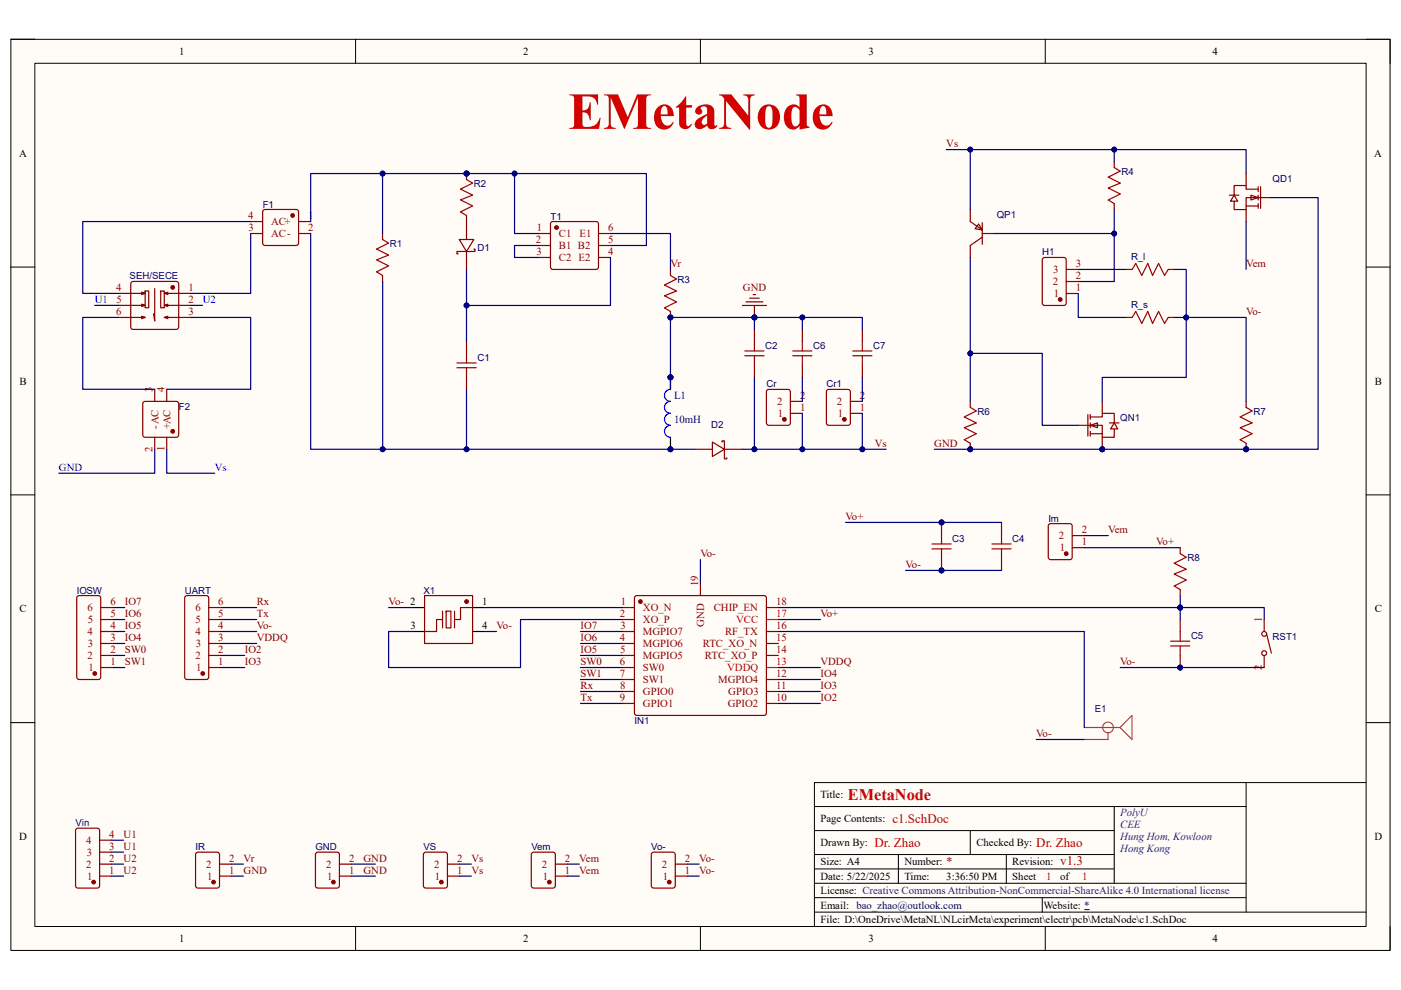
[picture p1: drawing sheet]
<svg xmlns="http://www.w3.org/2000/svg" width="297mm" height="210mm" viewBox="0 0 297 210" stroke-linecap="round" stroke-linejoin="round" font-family="sans-serif">
<path d="M2.3 8.3h292.4v193.3h-292.4z" fill="#fffcf8"/>
<path d="M2.3 8.3h292.4v193.3h-292.4z" fill="none" stroke="#000" stroke-width=".21"/>
<path d="M7.4 13.4h282.2v183.1h-282.2z" fill="#fffcf8"/>
<g fill="none" stroke="#000" stroke-width=".21">
<path d="M2.3 8.3h5.1M7.4 13.4h282.2v183.1h-282.2zM75.4 8.3v5.1M148.5 8.3v5.1M221.6 8.3v5.1M289.6 8.3h5.1v5.1M2.3 56.6h5.1M289.6 56.6h5.1M2.3 105h5.1M289.6 105h5.1M2.3 153.3h5.1M289.6 153.3h5.1"/>
<path d="M172.7 176.2h63.5M172.7 171.1h91.5M205.7 176.2v5.1M236.2 171.1v16.2M264.2 166v27.5M289.6 166h-116.9v30.5M75.4 196.5v5.1M148.5 196.5v5.1M172.7 187.3h91.5M172.7 190.4h91.5M172.7 193.5h116.9M172.7 181.3h63.5"/>
<path d="M172.7 184.3h63.5M190.5 181.3v6M213.4 181.3v6M221 190.4v3.1M221.6 196.5v5.1M294.7 196.5v5.1"/>
</g>
<path d="M229.9 192.9h1.1" fill="none" stroke="#000080" stroke-width=".21"/>
<path d="M81.1 49.5v1.3M81.1 58.4v1.3M97.4 50.8h3.1l-1.6 2.5zM98.9 47v3.8M98.9 53.3v3.8M100.5 52.8h.2v.5h-3.8v.5h.2M147.2 95.3h3.8M151 93.8l2.6 1.5-2.6 1.5zM153.1 93.8v-.3h.5v3.8h.5v-.2M153.6 95.3h3.8" fill="none" stroke="#800" stroke-width=".25"/>
<path d="M81.1 50.8l1.3 .8-2.6 1.2 2.6 1.3-2.6 1 2.6 1.3-2.6 1.3 1.3 .7" fill="none" stroke="#a00000" stroke-width=".25"/>
<circle cx="98.9" cy="36.8" r=".51" fill="#000080"/>
<circle cx="98.9" cy="36.8" r=".51" fill="none" stroke="#000080" stroke-width=".21"/>
<path d="M98.9 38.1l1.3 .7-2.6 1.3 2.6 1.3" fill="none" stroke="#a00000" stroke-width=".25"/>
<path d="M98.9 36.8v1.3" fill="none" stroke="#800" stroke-width=".25"/>
<circle cx="98.9" cy="36.8" r=".51" fill="#000080"/>
<circle cx="98.9" cy="36.8" r=".51" fill="none" stroke="#000080" stroke-width=".21"/>
<path d="M100.2 41.4l-2.6 1 2.6 1.3-2.6 1.3 1.3 .7M96.9 77h4.1M96.9 78h4.1M98.9 75v2M98.9 78v2" fill="none" stroke="#a00000" stroke-width=".25"/>
<path d="M98.9 45.7v1.3M98.9 72.4v2.6M98.9 80v2.6" fill="none" stroke="#800" stroke-width=".25"/>
<circle cx="142.2" cy="67.3" r=".51" fill="#000080"/>
<circle cx="142.2" cy="67.3" r=".51" fill="none" stroke="#000080" stroke-width=".21"/>
<path d="M142.2 58.4l1.2 .8-2.5 1.3 2.5 1.2-2.5 1 2.5 1.3-2.5 1.3 1.3 .8" fill="none" stroke="#a00000" stroke-width=".25"/>
<path d="M142.2 57.2v1.2M142.2 66.1v1.2" fill="none" stroke="#800" stroke-width=".25"/>
<circle cx="142.2" cy="67.3" r=".51" fill="#000080"/>
<circle cx="142.2" cy="67.3" r=".51" fill="none" stroke="#000080" stroke-width=".21"/>
<path d="M157.4 64.8h5.1M158.2 64h3.5M158.9 63.2h2.1M159.7 62.5h.5M160 64.8v2.5" fill="none" stroke="#800000" stroke-width=".25"/>
<circle cx="160" cy="67.3" r=".51" fill="#000080"/>
<circle cx="160" cy="67.3" r=".51" fill="none" stroke="#000080" stroke-width=".21"/>
<path d="M264.2 36.8v2.5M266.8 39.6v1M267.3 39.6v4.6M260.6 41.4h2.1M264.2 44.4v2.6M264.2 43.7h2.6M265.2 41.4l1.6 .5-1.6 .5zM266.8 41.9h-2.6v2.5h-2.5v-1.7M266.8 40.1h-2.6v-.8h-2.5v2.1l.7 1.3h-1.5l.8-1.3M266.8 41.9h2.5M266.8 41.4v1M266.8 43.2v1" fill="none" stroke="#800" stroke-width=".25"/>
<circle cx="233.7" cy="95.3" r=".51" fill="#000080"/>
<circle cx="233.7" cy="95.3" r=".51" fill="none" stroke="#000080" stroke-width=".21"/>
<path d="M233.7 92.8v2.5" fill="none" stroke="#800" stroke-width=".25"/>
<circle cx="233.7" cy="95.3" r=".51" fill="#000080"/>
<circle cx="233.7" cy="95.3" r=".51" fill="none" stroke="#000080" stroke-width=".21"/>
<g fill="none" stroke="#800" stroke-width=".25">
<path d="M205.7 44.4v2.6l2.6 1.8M207.5 47.5l.8 1.3-1.6-.3zM208.3 50.3l-2.6 1.8v2.5M208.3 49.5h2.5M208.3 47.2v4.6M228.6 90.2h2.6M230.6 87.9v4.6M231.2 90.2h2.5v2.6h2.5v-1.8M231.2 88.4h2.5v-.7h2.5v2l-.7 1.3h1.5l-.8-1.3M231.2 90.2l1.5-.5v1zM231.2 87.9v1M231.2 89.7v1"/>
<path d="M231.2 91.5v1M231.2 92h2.5M233.7 85.1v2.6M235.2 89.7h2.1"/>
</g>
<circle cx="205.7" cy="95.3" r=".51" fill="#000080"/>
<circle cx="205.7" cy="95.3" r=".51" fill="none" stroke="#000080" stroke-width=".21"/>
<path d="M205.7 86.4l1.3 .8-2.6 1.2 2.6 1.3-2.6 1 2.6 1.3-2.6 1.3 1.3 .7" fill="none" stroke="#a00000" stroke-width=".25"/>
<path d="M205.7 85.1v1.3M205.7 94v1.3" fill="none" stroke="#800" stroke-width=".25"/>
<circle cx="205.7" cy="95.3" r=".51" fill="#000080"/>
<circle cx="205.7" cy="95.3" r=".51" fill="none" stroke="#000080" stroke-width=".21"/>
<path d="M236.2 35.5l1.3 .8-2.5 1.3 2.5 1.2-2.5 1.1 2.5 1.2-2.5 1.3 1.2 .8" fill="none" stroke="#a00000" stroke-width=".25"/>
<path d="M236.2 34.3v1.2M236.2 43.2v1.3" fill="none" stroke="#800" stroke-width=".25"/>
<circle cx="264.2" cy="95.3" r=".51" fill="#000080"/>
<circle cx="264.2" cy="95.3" r=".51" fill="none" stroke="#000080" stroke-width=".21"/>
<path d="M264.2 86.4l1.3 .8-2.6 1.2 2.6 1.3-2.6 1 2.6 1.3-2.6 1.3 1.3 .7" fill="none" stroke="#a00000" stroke-width=".25"/>
<path d="M264.2 85.1v1.3M264.2 94v1.3" fill="none" stroke="#800" stroke-width=".25"/>
<circle cx="264.2" cy="95.3" r=".51" fill="#000080"/>
<circle cx="264.2" cy="95.3" r=".51" fill="none" stroke="#000080" stroke-width=".21"/>
<g fill="none" stroke="#800" stroke-width=".25">
<path d="M132 128.9h2.5M132 133.9h2.5M132 136.5h2.5M132 139h2.5M132 131.4h2.5M148.5 123.8v2.5M162.5 128.9h2.5M162.5 133.9h2.5M162.5 136.5h2.5M162.5 139h2.5M132 144.1h2.5M132 146.7h2.5"/>
<path d="M132 149.2h2.5M132 141.6h2.5M162.5 144.1h2.5M162.5 146.7h2.5M162.5 149.2h2.5"/>
</g>
<path d="M162.5 131.4h2.5M162.5 141.6h2.5" fill="none" stroke="#f00" stroke-width=".25"/>
<circle cx="135.8" cy="127.6" r=".38" fill="#800"/>
<g fill="none" stroke="#800" stroke-width=".25">
<path d="M134.8 126.4h27.4l.3 .4-.1 24.7-.4 .2h-27.2l-.3-.5v-24.4z"/>
<circle cx="135.8" cy="127.6" r=".38"/>
</g>
<circle cx="199.6" cy="121" r=".51" fill="#000080"/>
<circle cx="199.6" cy="121" r=".51" fill="none" stroke="#000080" stroke-width=".21"/>
<circle cx="199.6" cy="110.8" r=".51" fill="#000080"/>
<circle cx="199.6" cy="110.8" r=".51" fill="none" stroke="#000080" stroke-width=".21"/>
<path d="M197.6 116.4h4.1" fill="none" stroke="#a00000" stroke-width=".25"/>
<path d="M199.6 118.4v2.6" fill="none" stroke="#800" stroke-width=".25"/>
<circle cx="199.6" cy="121" r=".51" fill="#000080"/>
<circle cx="199.6" cy="121" r=".51" fill="none" stroke="#000080" stroke-width=".21"/>
<path d="M197.6 115.4h4.1M199.6 113.3v2.1" fill="none" stroke="#a00000" stroke-width=".25"/>
<path d="M199.6 110.8v2.5" fill="none" stroke="#800" stroke-width=".25"/>
<circle cx="199.6" cy="110.8" r=".51" fill="#000080"/>
<circle cx="199.6" cy="110.8" r=".51" fill="none" stroke="#000080" stroke-width=".21"/>
<path d="M199.6 116.4v2M210.3 115.4h4.1M210.3 116.4h4.1M212.3 113.3v2.1M212.3 116.4v2" fill="none" stroke="#a00000" stroke-width=".25"/>
<path d="M212.3 110.8v2.5M212.3 118.4v2.6" fill="none" stroke="#800" stroke-width=".25"/>
<circle cx="250.2" cy="141.6" r=".51" fill="#000080"/>
<circle cx="250.2" cy="141.6" r=".51" fill="none" stroke="#000080" stroke-width=".21"/>
<path d="M248.2 137h4.1" fill="none" stroke="#a00000" stroke-width=".25"/>
<path d="M250.2 139v2.6" fill="none" stroke="#800" stroke-width=".25"/>
<circle cx="250.2" cy="141.6" r=".51" fill="#000080"/>
<circle cx="250.2" cy="141.6" r=".51" fill="none" stroke="#000080" stroke-width=".21"/>
<path d="M250.2 117.4l1.3 .8-2.5 1.3 2.5 1.2-2.5 1.1 2.5 1.2-2.5 1.3 1.2 .8M248.2 136h4.1M250.2 133.9v2.1M250.2 137v2" fill="none" stroke="#a00000" stroke-width=".25"/>
<g fill="none" stroke="#800" stroke-width=".25">
<path d="M250.2 116.2v1.2M16.5 126.4l4.3-.1 .3 .1 .3 .4v16.8l-.3 .5h-.3h-4h-.3l-.2-.5v-16.8zM250.2 125.1v1.2M250.2 131.4v2.5M268 131.4v2.5M268 139v2.6M268.5 134.5l1.1 4"/>
<circle cx="268" cy="134.5" r=".51"/>
<circle cx="268" cy="138.5" r=".51"/>
</g>
<circle cx="20.1" cy="142.9" r=".38" fill="#800"/>
<g fill="none" stroke="#800" stroke-width=".25">
<path d="M21.4 139h2.5M21.4 136.5h2.5M21.4 133.9h2.5M21.4 131.4h2.5M21.4 128.9h2.5M39.4 126.4l4.3-.1 .3 .1 .3 .4v16.8l-.3 .5h-.3h-4h-.3l-.2-.5v-16.8zM21.4 141.6h2.5"/>
<circle cx="20.1" cy="142.9" r=".38"/>
</g>
<circle cx="43" cy="142.9" r=".38" fill="#800"/>
<g fill="none" stroke="#800" stroke-width=".25">
<path d="M55.9 44.5l6.9-.1 .4 .3 .1 6.9-.2 .4-6.9 .1-.4-.3-.1-6.9zM44.3 139h2.5M44.3 136.5h2.5M44.3 133.9h2.5M44.3 131.4h2.5M44.3 128.9h2.5M44.3 141.6h2.5"/>
<circle cx="43" cy="142.9" r=".38"/>
</g>
<circle cx="62" cy="45.7" r=".38" fill="#800"/>
<g fill="none" stroke="#800" stroke-width=".25">
<path d="M53.1 47h2.6M53.1 49.5h2.6M63.3 47h2.6M63.3 49.5h2.6M30.3 85.4l.5-.3h6.6l.4 .3 .1 6.8-.3 .5h-7.1l-.2-.5z"/>
<circle cx="62" cy="45.7" r=".38"/>
</g>
<circle cx="36.6" cy="91.5" r=".38" fill="#800"/>
<g fill="none" stroke="#800" stroke-width=".25">
<path d="M32.8 82.6v2.5M32.8 92.8v2.5M35.3 82.6v2.5M35.3 92.8v2.5M41.7 180.8l4.3-.1 .5 .3v6.9l-.2 .4-4.3 .1-.5-.3v-6.8z"/>
<circle cx="36.6" cy="91.5" r=".38"/>
</g>
<circle cx="45.3" cy="187.1" r=".38" fill="#800"/>
<g fill="none" stroke="#800" stroke-width=".25">
<path d="M46.5 185.8h2.6M46.5 183.3h2.6M67.1 180.8l4.4-.1 .4 .3 .1 6.9-.3 .4-4.3 .1-.4-.3-.1-6.8z"/>
<circle cx="45.3" cy="187.1" r=".38"/>
</g>
<circle cx="70.7" cy="187.1" r=".38" fill="#800"/>
<g fill="none" stroke="#800" stroke-width=".25">
<path d="M72 185.8h2.5M72 183.3h2.5M90 180.8l4.3-.1 .5 .3 .1 6.9-.3 .4-4.3 .1-.5-.3v-6.8z"/>
<circle cx="70.7" cy="187.1" r=".38"/>
</g>
<circle cx="93.6" cy="187.1" r=".38" fill="#800"/>
<g fill="none" stroke="#800" stroke-width=".25">
<path d="M94.9 185.8h2.5M94.9 183.3h2.5M112.9 180.8l4.3-.1 .5 .3v6.9l-.2 .4-4.3 .1-.5-.3-.1-6.8z"/>
<circle cx="93.6" cy="187.1" r=".38"/>
</g>
<circle cx="116.5" cy="187.1" r=".38" fill="#800"/>
<g fill="none" stroke="#800" stroke-width=".25">
<path d="M117.7 185.8h2.6M117.7 183.3h2.6M138.3 180.8l4.4-.1 .4 .3 .1 6.9-.3 .4-4.3 .1-.4-.3-.1-6.8z"/>
<circle cx="116.5" cy="187.1" r=".38"/>
</g>
<circle cx="141.9" cy="187.1" r=".38" fill="#800"/>
<g fill="none" stroke="#800" stroke-width=".25">
<path d="M143.2 185.8h2.5M143.2 183.3h2.5"/>
<circle cx="141.9" cy="187.1" r=".38"/>
</g>
<circle cx="142.2" cy="95.3" r=".51" fill="#000080"/>
<circle cx="142.2" cy="95.3" r=".51" fill="none" stroke="#000080" stroke-width=".21"/>
<circle cx="142.2" cy="80" r=".51" fill="#000080"/>
<circle cx="142.2" cy="80" r=".51" fill="none" stroke="#000080" stroke-width=".21"/>
<path d="M142.2 92.8v2.5" fill="none" stroke="#000" stroke-width=".25"/>
<circle cx="142.2" cy="95.3" r=".51" fill="#000080"/>
<circle cx="142.2" cy="95.3" r=".51" fill="none" stroke="#000080" stroke-width=".21"/>
<path d="M142.2 80v2.6" fill="none" stroke="#000" stroke-width=".25"/>
<circle cx="142.2" cy="80" r=".51" fill="#000080"/>
<circle cx="142.2" cy="80" r=".51" fill="none" stroke="#000080" stroke-width=".21"/>
<path d="M142.2 82.6a1.27 1.27 0 0 0-1.3 1.3 1.27 1.27 0 0 0 1.3 1.2 1.27 1.27 0 0 0-1.3 1.3 1.27 1.27 0 0 0 1.3 1.3 1.27 1.27 0 0 0-1.3 1.2 1.27 1.27 0 0 0 1.3 1.3 1.27 1.27 0 0 0-1.3 1.3 1.27 1.27 0 0 0 1.3 1.3" fill="none" stroke="#00f" stroke-width=".25"/>
<path d="M16.1 175.9l.4-.2h4.1l.5 .2v12l-.2 .4-4.4 .1-.4-.3z" fill="none" stroke="#800" stroke-width=".25"/>
<circle cx="19.9" cy="187.1" r=".38" fill="#800"/>
<g fill="none" stroke="#800" stroke-width=".25">
<path d="M90 126.3h10.2v10.2h-10.2zM21.1 178.2h2.6M21.1 183.3h2.6M21.1 180.7h2.6M21.1 185.8h2.6"/>
<circle cx="19.9" cy="187.1" r=".38"/>
</g>
<path d="M87.5 128.9h2.5M87.5 133.9h2.5M100.2 128.9h2.5M100.2 133.9h2.5" fill="none" stroke="#000" stroke-width=".25"/>
<circle cx="98.9" cy="127.6" r=".38" fill="#800"/>
<g fill="none" stroke="#800" stroke-width=".25">
<path d="M222.5 111.1h4.3l.5 .2v6.9l-.2 .4-4.3 .1-.5-.3-.1-6.8zM93.8 131.4h-1.2v2.5h-2.6M94.6 129.6h1v3.6h-1zM94.6 129.6h.1M100.2 128.9h-2.6v2.5h-1.2"/>
<circle cx="98.9" cy="127.6" r=".38"/>
</g>
<path d="M93.8 129.6v3.6M96.4 129.6v3.6" fill="none" stroke="#810" stroke-width=".25"/>
<circle cx="226.1" cy="117.4" r=".38" fill="#800"/>
<g fill="none" stroke="#800" stroke-width=".25">
<path d="M221.2 54.7l4.3-.1 .5 .3 .1 9.4-.3 .4-4.3 .1-.5-.3v-9.4zM227.3 116.2h2.6M227.3 113.6h2.6"/>
<circle cx="226.1" cy="117.4" r=".38"/>
</g>
<g fill="none" stroke="#a54b4b" stroke-width=".25">
<path d="M229.9 154.3h7.6M234.9 155.6v1.2h-5M240 151.7v5.1l-2.5-2.5z"/>
<circle cx="234.9" cy="154.3" r="1.14"/>
</g>
<circle cx="224.8" cy="63.5" r=".38" fill="#800"/>
<g fill="none" stroke="#800" stroke-width=".25">
<path d="M116.8 47.2l.4-.2 9.4 .1 .3 .4-.1 9.4-.4 .2h-9.4l-.3-.5zM226.1 59.7h2.5M226.1 57.1h2.5M238.8 57.1h1.2M247.7 57.1h1.3M226.1 62.3h2.5M238.8 67.3h1.2M247.7 67.3h1.3"/>
<circle cx="224.8" cy="63.5" r=".38"/>
</g>
<path d="M247.7 57.1l-.8 1.3-1.3-2.5-1.2 2.5-1-2.5-1.3 2.5-1.3-2.5-.8 1.2M247.7 67.3l-.8 1.3-1.3-2.5-1.2 2.5-1-2.5-1.3 2.5-1.3-2.5-.8 1.2" fill="none" stroke="#a00000" stroke-width=".25"/>
<circle cx="118" cy="48.3" r=".38" fill="#800"/>
<g fill="none" stroke="#800" stroke-width=".25">
<path d="M28 59.8l9.4-.1 .4 .2 .1 9.5-.3 .4-9.4 .1-.4-.3-.1-9.4zM114.2 52.1h2.5M114.2 54.6h2.5M114.2 49.5h2.5M126.9 49.5h2.5M126.9 52.1h2.5M126.9 54.6h2.5"/>
<circle cx="118" cy="48.3" r=".38"/>
</g>
<circle cx="36.6" cy="61" r=".38" fill="#800"/>
<g fill="none" stroke="#800" stroke-width=".25">
<path d="M30 67.1l.8 .2h-5.6M30 64.5l.8 .3h-5.6M30 62l.8 .2h-5.6M30.8 61.7h.7v3.6h-.7zM30.8 61.7h.1M30.8 67.3l-.8 .3M30.8 64.8l-.8 .2M30.8 62.2l-.8 .3M32.8 61.2v6.9l-.2-1.5M34.1 61.7h.1M34.1 61.7h.7v3.6h-.7zM34.8 67.3l.8 .3"/>
<path d="M34.8 64.8l.8 .2M34.8 62.2l.8 .3M35.6 67.1l-.8 .2h5.6M35.6 64.5l-.8 .3h5.6M35.6 62l-.8 .2h5.6M160 69.9v2.5M160 77.5v2.5M170.1 69.9v2.5M170.1 77.5v2.5M162.6 82.8l.4-.2h4.1l.4 .2 .1 6.9-.3 .4-4.3 .1-.4-.2z"/>
<circle cx="36.6" cy="61" r=".38"/>
</g>
<path d="M157.9 75.5h4.1M157.9 74.4h4.1M160 72.4v2M160 75.5v2M168.1 74.4h4M168.1 75.5h4M170.1 72.4v2M170.1 75.5v2" fill="none" stroke="#a00000" stroke-width=".25"/>
<circle cx="166.3" cy="88.9" r=".38" fill="#800"/>
<g fill="none" stroke="#800" stroke-width=".25">
<path d="M167.6 87.7h2.5M167.6 85.1h2.5M175.5 82.7l4.3-.1 .4 .2 .1 6.9-.3 .4-4.3 .1-.4-.2-.1-6.9z"/>
<circle cx="166.3" cy="88.9" r=".38"/>
</g>
<circle cx="179" cy="88.9" r=".38" fill="#800"/>
<g fill="none" stroke="#800" stroke-width=".25">
<path d="M182.8 69.9v2.5M182.8 77.5v2.6M180.3 85.1h2.5M180.3 87.7h2.5"/>
<circle cx="179" cy="88.9" r=".38"/>
</g>
<path d="M180.8 74.4h4.1M180.8 75.5h4.1M182.8 72.4v2M182.8 75.5v2" fill="none" stroke="#a00000" stroke-width=".25"/>
<path d="M53.1 47h-35.6v15.2h7.7M53.1 49.5v12.7h-12.7M65.9 47v-10.2h15.2v12.7M20.1 64.8h5.1M25.2 67.3h-7.7v15.3h15.3M40.4 64.8h2.6M40.4 67.3h12.7v15.3h-17.8M32.8 95.3v5.1h-20.3M35.3 95.3v5.1h10.2" fill="none" stroke="#000080" stroke-width=".25"/>
<circle cx="81.1" cy="36.8" r=".51" fill="#000080"/>
<circle cx="81.1" cy="36.8" r=".51" fill="none" stroke="#000080" stroke-width=".21"/>
<path d="M81.1 36.8h17.8" fill="none" stroke="#000080" stroke-width=".25"/>
<circle cx="81.1" cy="36.8" r=".51" fill="#000080"/>
<circle cx="81.1" cy="36.8" r=".51" fill="none" stroke="#000080" stroke-width=".21"/>
<circle cx="98.9" cy="36.8" r=".51" fill="#000080"/>
<circle cx="98.9" cy="36.8" r=".51" fill="none" stroke="#000080" stroke-width=".21"/>
<path d="M142.2 80v2.6" fill="none" stroke="#000080" stroke-width=".25"/>
<circle cx="142.2" cy="80" r=".51" fill="#000080"/>
<circle cx="142.2" cy="80" r=".51" fill="none" stroke="#000080" stroke-width=".21"/>
<path d="M160 67.3h-17.8v12.7" fill="none" stroke="#000080" stroke-width=".25"/>
<circle cx="160" cy="67.3" r=".51" fill="#000080"/>
<circle cx="160" cy="67.3" r=".51" fill="none" stroke="#000080" stroke-width=".21"/>
<circle cx="142.2" cy="67.3" r=".51" fill="#000080"/>
<circle cx="142.2" cy="67.3" r=".51" fill="none" stroke="#000080" stroke-width=".21"/>
<circle cx="142.2" cy="80" r=".51" fill="#000080"/>
<circle cx="142.2" cy="80" r=".51" fill="none" stroke="#000080" stroke-width=".21"/>
<path d="M205.7 54.6v30.5" fill="none" stroke="#000080" stroke-width=".25"/>
<circle cx="205.7" cy="75" r=".51" fill="#000080"/>
<circle cx="205.7" cy="75" r=".51" fill="none" stroke="#000080" stroke-width=".21"/>
<path d="M198.1 95.3h35.6" fill="none" stroke="#000080" stroke-width=".25"/>
<circle cx="205.7" cy="95.3" r=".51" fill="#000080"/>
<circle cx="205.7" cy="95.3" r=".51" fill="none" stroke="#000080" stroke-width=".21"/>
<circle cx="233.7" cy="95.3" r=".51" fill="#000080"/>
<circle cx="233.7" cy="95.3" r=".51" fill="none" stroke="#000080" stroke-width=".21"/>
<path d="M233.7 95.3h30.5" fill="none" stroke="#000080" stroke-width=".25"/>
<circle cx="233.7" cy="95.3" r=".51" fill="#000080"/>
<circle cx="233.7" cy="95.3" r=".51" fill="none" stroke="#000080" stroke-width=".21"/>
<circle cx="264.2" cy="95.3" r=".51" fill="#000080"/>
<circle cx="264.2" cy="95.3" r=".51" fill="none" stroke="#000080" stroke-width=".21"/>
<path d="M205.7 75h15.3v15.2h7.6" fill="none" stroke="#000080" stroke-width=".25"/>
<circle cx="205.7" cy="75" r=".51" fill="#000080"/>
<circle cx="205.7" cy="75" r=".51" fill="none" stroke="#000080" stroke-width=".21"/>
<path d="M269.3 41.9h10.2v53.4h-15.3" fill="none" stroke="#000080" stroke-width=".25"/>
<circle cx="264.2" cy="95.3" r=".51" fill="#000080"/>
<circle cx="264.2" cy="95.3" r=".51" fill="none" stroke="#000080" stroke-width=".21"/>
<g fill="none" stroke="#000080" stroke-width=".25">
<path d="M264.2 47v10.1M148.5 118.7v5.1M123.1 133.9h8.9M123.1 136.5h8.9M123.1 139h8.9M165 131.4h8.9M192 121h20.3M123.1 141.6h8.9M123.1 144.1h8.9M123.1 146.7h8.9M123.1 149.2h8.9M165 141.6h8.9"/>
<path d="M165 144.1h8.9"/>
</g>
<circle cx="199.6" cy="121" r=".51" fill="#000080"/>
<circle cx="199.6" cy="121" r=".51" fill="none" stroke="#000080" stroke-width=".21"/>
<path d="M179.3 110.8h33" fill="none" stroke="#000080" stroke-width=".25"/>
<circle cx="199.6" cy="110.8" r=".51" fill="#000080"/>
<circle cx="199.6" cy="110.8" r=".51" fill="none" stroke="#000080" stroke-width=".21"/>
<path d="M250.2 128.9h17.8v2.5" fill="none" stroke="#000080" stroke-width=".25"/>
<circle cx="250.2" cy="128.9" r=".51" fill="#000080"/>
<circle cx="250.2" cy="128.9" r=".51" fill="none" stroke="#000080" stroke-width=".21"/>
<path d="M165 128.9h85.2" fill="none" stroke="#000080" stroke-width=".25"/>
<circle cx="250.2" cy="128.9" r=".51" fill="#000080"/>
<circle cx="250.2" cy="128.9" r=".51" fill="none" stroke="#000080" stroke-width=".21"/>
<path d="M237.5 141.6h30.5" fill="none" stroke="#000080" stroke-width=".25"/>
<circle cx="250.2" cy="141.6" r=".51" fill="#000080"/>
<circle cx="250.2" cy="141.6" r=".51" fill="none" stroke="#000080" stroke-width=".21"/>
<path d="M250.2 126.3v2.6" fill="none" stroke="#000080" stroke-width=".25"/>
<circle cx="250.2" cy="128.9" r=".51" fill="#000080"/>
<circle cx="250.2" cy="128.9" r=".51" fill="none" stroke="#000080" stroke-width=".21"/>
<path d="M250.2 128.9v2.5" fill="none" stroke="#000080" stroke-width=".25"/>
<circle cx="250.2" cy="128.9" r=".51" fill="#000080"/>
<circle cx="250.2" cy="128.9" r=".51" fill="none" stroke="#000080" stroke-width=".21"/>
<g fill="none" stroke="#000080" stroke-width=".25">
<path d="M98.9 82.6v12.7M23.9 128.9h2.6M23.9 131.4h2.6M23.9 133.9h2.6M23.9 136.5h2.6M23.9 139h2.6M46.8 128.9h7.6M46.8 133.9h7.6M46.8 136.5h7.6M46.8 139h5.1M165 133.9h64.9v20.4M23.9 141.6h2.6"/>
<path d="M219.7 156.8h10.2M49.1 185.8h2.5M49.1 183.3h2.5M74.5 185.8h5.1M74.5 183.3h5.1M97.4 185.8h2.5M97.4 183.3h2.5M120.3 185.8h2.5M120.3 183.3h2.5M145.7 185.8h2.5M145.7 183.3h2.5"/>
</g>
<circle cx="98.9" cy="95.3" r=".51" fill="#000080"/>
<circle cx="98.9" cy="95.3" r=".51" fill="none" stroke="#000080" stroke-width=".21"/>
<path d="M81.1 59.7v35.6" fill="none" stroke="#000080" stroke-width=".25"/>
<circle cx="81.1" cy="95.3" r=".51" fill="#000080"/>
<circle cx="81.1" cy="95.3" r=".51" fill="none" stroke="#000080" stroke-width=".21"/>
<path d="M65.9 49.5v45.8h81.3" fill="none" stroke="#000080" stroke-width=".25"/>
<circle cx="81.1" cy="95.3" r=".51" fill="#000080"/>
<circle cx="81.1" cy="95.3" r=".51" fill="none" stroke="#000080" stroke-width=".21"/>
<circle cx="98.9" cy="95.3" r=".51" fill="#000080"/>
<circle cx="98.9" cy="95.3" r=".51" fill="none" stroke="#000080" stroke-width=".21"/>
<circle cx="142.2" cy="95.3" r=".51" fill="#000080"/>
<circle cx="142.2" cy="95.3" r=".51" fill="none" stroke="#000080" stroke-width=".21"/>
<g fill="none" stroke="#000080" stroke-width=".25">
<path d="M210.8 49.5h25.4M229.9 113.6h5.1M229.9 116.2h20.3M46.8 131.4h7.6M82.4 128.9h5.1M102.7 128.9h29.3M102.7 133.9h2.6M132 131.4h-21.6v10.2h-28v-7.7h5.1M46.8 141.6h5.1M165 146.7h8.9M165 149.2h8.9M23.7 178.2h2.5"/>
<path d="M23.7 180.7h2.5M23.7 183.3h2.5M23.7 185.8h2.5"/>
</g>
<circle cx="236.2" cy="49.5" r=".51" fill="#000080"/>
<circle cx="236.2" cy="49.5" r=".51" fill="none" stroke="#000080" stroke-width=".21"/>
<path d="M205.7 31.7v12.8" fill="none" stroke="#000080" stroke-width=".25"/>
<circle cx="205.7" cy="31.7" r=".51" fill="#000080"/>
<circle cx="205.7" cy="31.7" r=".51" fill="none" stroke="#000080" stroke-width=".21"/>
<path d="M228.6 57.1h10.2M228.6 62.3v5h10.2M249 67.3h2.5" fill="none" stroke="#000080" stroke-width=".25"/>
<circle cx="251.5" cy="67.3" r=".51" fill="#000080"/>
<circle cx="251.5" cy="67.3" r=".51" fill="none" stroke="#000080" stroke-width=".21"/>
<path d="M236.2 44.4v15.3h-7.6" fill="none" stroke="#000080" stroke-width=".25"/>
<circle cx="236.2" cy="49.5" r=".51" fill="#000080"/>
<circle cx="236.2" cy="49.5" r=".51" fill="none" stroke="#000080" stroke-width=".21"/>
<path d="M249 57.1h2.5v23h-17.8v5" fill="none" stroke="#000080" stroke-width=".25"/>
<circle cx="251.5" cy="67.3" r=".51" fill="#000080"/>
<circle cx="251.5" cy="67.3" r=".51" fill="none" stroke="#000080" stroke-width=".21"/>
<path d="M200.6 31.7h63.6v5.1" fill="none" stroke="#000080" stroke-width=".25"/>
<circle cx="205.7" cy="31.7" r=".51" fill="#000080"/>
<circle cx="205.7" cy="31.7" r=".51" fill="none" stroke="#000080" stroke-width=".21"/>
<circle cx="236.2" cy="31.7" r=".51" fill="#000080"/>
<circle cx="236.2" cy="31.7" r=".51" fill="none" stroke="#000080" stroke-width=".21"/>
<path d="M236.2 31.7v2.6" fill="none" stroke="#000080" stroke-width=".25"/>
<circle cx="236.2" cy="31.7" r=".51" fill="#000080"/>
<circle cx="236.2" cy="31.7" r=".51" fill="none" stroke="#000080" stroke-width=".21"/>
<path d="M251.5 67.3h12.7v17.8" fill="none" stroke="#000080" stroke-width=".25"/>
<circle cx="251.5" cy="67.3" r=".51" fill="#000080"/>
<circle cx="251.5" cy="67.3" r=".51" fill="none" stroke="#000080" stroke-width=".21"/>
<path d="M98.9 36.8h38.2v15.3h-7.7" fill="none" stroke="#000080" stroke-width=".25"/>
<circle cx="98.9" cy="36.8" r=".51" fill="#000080"/>
<circle cx="98.9" cy="36.8" r=".51" fill="none" stroke="#000080" stroke-width=".21"/>
<circle cx="109.1" cy="36.8" r=".51" fill="#000080"/>
<circle cx="109.1" cy="36.8" r=".51" fill="none" stroke="#000080" stroke-width=".21"/>
<path d="M129.4 54.6v10.2h-30.5" fill="none" stroke="#000080" stroke-width=".25"/>
<circle cx="98.9" cy="64.8" r=".51" fill="#000080"/>
<circle cx="98.9" cy="64.8" r=".51" fill="none" stroke="#000080" stroke-width=".21"/>
<path d="M98.9 57.1v15.3" fill="none" stroke="#000080" stroke-width=".25"/>
<circle cx="98.9" cy="64.8" r=".51" fill="#000080"/>
<circle cx="98.9" cy="64.8" r=".51" fill="none" stroke="#000080" stroke-width=".21"/>
<path d="M109.1 36.8v12.7h5.1M114.2 52.1h-5.1v2.5h5.1" fill="none" stroke="#000080" stroke-width=".25"/>
<circle cx="109.1" cy="36.8" r=".51" fill="#000080"/>
<circle cx="109.1" cy="36.8" r=".51" fill="none" stroke="#000080" stroke-width=".21"/>
<path d="M129.4 49.5h12.8v7.6M160 67.3h10.1v2.6M170.1 80v5.1" fill="none" stroke="#000080" stroke-width=".25"/>
<circle cx="170.1" cy="67.3" r=".51" fill="#000080"/>
<circle cx="170.1" cy="67.3" r=".51" fill="none" stroke="#000080" stroke-width=".21"/>
<circle cx="160" cy="67.3" r=".51" fill="#000080"/>
<circle cx="160" cy="67.3" r=".51" fill="none" stroke="#000080" stroke-width=".21"/>
<path d="M157.4 95.3h30.5" fill="none" stroke="#000080" stroke-width=".25"/>
<circle cx="182.8" cy="95.3" r=".51" fill="#000080"/>
<circle cx="182.8" cy="95.3" r=".51" fill="none" stroke="#000080" stroke-width=".21"/>
<circle cx="170.1" cy="95.3" r=".51" fill="#000080"/>
<circle cx="170.1" cy="95.3" r=".51" fill="none" stroke="#000080" stroke-width=".21"/>
<circle cx="160" cy="95.3" r=".51" fill="#000080"/>
<circle cx="160" cy="95.3" r=".51" fill="none" stroke="#000080" stroke-width=".21"/>
<path d="M160 80v15.3M182.8 80.1v5" fill="none" stroke="#000080" stroke-width=".25"/>
<circle cx="160" cy="95.3" r=".51" fill="#000080"/>
<circle cx="160" cy="95.3" r=".51" fill="none" stroke="#000080" stroke-width=".21"/>
<path d="M160 67.3v2.6" fill="none" stroke="#000080" stroke-width=".25"/>
<circle cx="160" cy="67.3" r=".51" fill="#000080"/>
<circle cx="160" cy="67.3" r=".51" fill="none" stroke="#000080" stroke-width=".21"/>
<path d="M170.1 87.7v7.6" fill="none" stroke="#000080" stroke-width=".25"/>
<circle cx="170.1" cy="95.3" r=".51" fill="#000080"/>
<circle cx="170.1" cy="95.3" r=".51" fill="none" stroke="#000080" stroke-width=".21"/>
<path d="M170.1 67.3h12.7v2.6" fill="none" stroke="#000080" stroke-width=".25"/>
<circle cx="170.1" cy="67.3" r=".51" fill="#000080"/>
<circle cx="170.1" cy="67.3" r=".51" fill="none" stroke="#000080" stroke-width=".21"/>
<path d="M182.8 87.7v7.6" fill="none" stroke="#000080" stroke-width=".25"/>
<circle cx="182.8" cy="95.3" r=".51" fill="#000080"/>
<circle cx="182.8" cy="95.3" r=".51" fill="none" stroke="#000080" stroke-width=".21"/>
<text font-size="11" fill="#d50000" x="120.5" y="27.3">EMetaNode</text>
<text font-size="3.5" fill="#d50000" x="179.8" y="169.7">EMetaNode</text>
<g font-size="2.8" fill="#d50000">
<text x="185.4" y="179.6">Dr. Zhao</text>
<text x="189.2" y="174.6">c1.SchDoc</text>
<text x="219.7" y="179.6">Dr. Zhao</text>
<text x="200.6" y="183.7">*</text>
<text x="224.8" y="183.5">v1.3</text>
</g>
<g font-size="2.3">
<text x="38" y="11.7">1</text>
<text x="110.9" y="11.7">2</text>
<text x="184.1" y="11.7">3</text>
<text x="257.1" y="11.7">4</text>
<text x="4" y="33.3">A</text>
<text x="291.4" y="33.3">A</text>
<text x="4.1" y="81.6">B</text>
<text x="291.5" y="81.6">B</text>
<text x="4.1" y="129.9">C</text>
<text x="102.2" y="128.4">1</text>
<text x="291.5" y="129.9">C</text>
<text x="87" y="133.5">3</text>
<text x="102.2" y="133.5">4</text>
<text x="173.9" y="169.3">Title:</text>
<text x="4.1" y="178.2">D</text>
<text x="173.9" y="179.5">Drawn By:</text>
<text x="173.9" y="174.4">Page Contents:</text>
<text x="207" y="179.5">Checked By:</text>
<text x="291.4" y="178.2">D</text>
<text x="173.9" y="183.6">Size: A4</text>
<text x="191.7" y="183.6">Number:</text>
<text x="214.6" y="183.6">Revision:</text>
<text x="173.9" y="186.6">Date: 5/22/2025</text>
<text x="173.9" y="189.7">License: Creative Commons Attribution-NonCommercial-ShareAlike 4.0 International license</text>
<text x="191.7" y="186.6">Time:</text>
<text x="200.6" y="186.6">3:36:50 PM</text>
<text x="214.6" y="186.6">Sheet</text>
<text x="224.8" y="186.6">of</text>
<text x="173.9" y="195.8">File: D:\OneDrive\MetaNL\NLcirMeta\experiment\electr\pcb\MetaNode\c1.SchDoc</text>
<text x="173.9" y="192.7">Email: bao_zhao@outlook.com</text>
<text x="221.2" y="192.7">Website: *</text>
<text x="38" y="199.8">1</text>
<text x="110.9" y="199.8">2</text>
<text x="184.1" y="199.8">3</text>
<text x="257.1" y="199.8">4</text>
</g>
<g font-size="2.3" fill="#800000">
<text x="200.6" y="31.2">Vs</text>
<text x="142.2" y="56.7">Vr</text>
<text x="264.2" y="56.7">Vem</text>
<text x="157.5" y="61.8">GND</text>
<text x="264.2" y="66.8">Vo-</text>
<text x="185.5" y="94.8">Vs</text>
<text x="198.1" y="94.8">GND</text>
<text x="179.3" y="110.3">Vo+</text>
<text x="235" y="113.1">Vem</text>
<text x="148.5" y="118.2">Vo-</text>
<text x="245.1" y="115.7">Vo+</text>
<text x="192" y="120.5">Vo-</text>
<text x="26.5" y="128.4">IO7</text>
<text x="26.5" y="130.9">IO6</text>
<text x="54.4" y="128.4">Rx</text>
<text x="54.4" y="130.9">Tx</text>
<text x="82.4" y="128.4">Vo- 2</text>
<text x="173.9" y="130.9">Vo+</text>
<text x="26.5" y="133.5">IO5</text>
<text x="26.5" y="136">IO4</text>
<text x="54.4" y="133.5">Vo-</text>
<text x="54.4" y="136">VDDQ</text>
<text x="105.3" y="133.5">Vo-</text>
<text x="123.1" y="136">IO6</text>
<text x="123.1" y="133.5">IO7</text>
<text x="26.5" y="138.6">SW0</text>
<text x="26.5" y="141.1">SW1</text>
<text x="51.9" y="138.6">IO2</text>
<text x="51.9" y="141.1">IO3</text>
<text x="123.1" y="138.6">IO5</text>
<text x="123.1" y="141.1">SW0</text>
<text x="123.1" y="143.6">SW1</text>
<text x="173.9" y="141.1">VDDQ</text>
<text x="173.9" y="143.6">IO4</text>
<text x="237.5" y="141.1">Vo-</text>
<text x="123.1" y="146.2">Rx</text>
<text x="123.1" y="148.7">Tx</text>
<text x="173.9" y="146.2">IO3</text>
<text x="173.9" y="148.7">IO2</text>
<text x="219.7" y="156.4">Vo-</text>
<text x="26.2" y="177.7">U1</text>
<text x="26.2" y="180.3">U1</text>
<text x="26.2" y="182.8">U2</text>
<text x="26.2" y="185.3">U2</text>
<text x="51.6" y="182.8">Vr</text>
<text x="51.6" y="185.3">GND</text>
<text x="77.1" y="185.3">GND</text>
<text x="77.1" y="182.8">GND</text>
<text x="99.9" y="182.8">Vs</text>
<text x="99.9" y="185.3">Vs</text>
<text x="122.8" y="182.8">Vem</text>
<text x="122.8" y="185.3">Vem</text>
<text x="148.3" y="182.8">Vo-</text>
<text x="148.3" y="185.3">Vo-</text>
</g>
<g font-size="2.3" fill="#800">
<text x="52.6" y="46.5">4</text>
<text x="57.5" y="47.8">AC+</text>
<text x="65.4" y="46.5">1</text>
<text x="52.7" y="49">3</text>
<text x="57.5" y="50.3">AC-</text>
<text x="65.4" y="49">2</text>
<text x="113.6" y="51.6">2</text>
<text x="113.8" y="49">1</text>
<text x="118.5" y="50.3">C1</text>
<text x="118.5" y="52.9">B1 B2</text>
<text x="122.8" y="50.3">E1</text>
<text x="128.9" y="51.6">5</text>
<text x="128.9" y="49">6</text>
<text x="113.7" y="54.1">3</text>
<text x="118.5" y="55.4">C2 E2</text>
<text x="128.9" y="54.1">4</text>
<text x="223.3" y="57.9">3</text>
<text x="228.1" y="56.7">3</text>
<text x="228.1" y="59.2">2</text>
<text x="24.6" y="61.8">4</text>
<text x="24.7" y="64.3">5</text>
<text x="39.9" y="61.8">1</text>
<text x="39.9" y="64.3">2</text>
<text x="223.2" y="60.5">2</text>
<text x="223.4" y="63">1</text>
<text x="228.1" y="61.8">1</text>
<text x="24.6" y="66.8">6</text>
<text x="39.9" y="66.8">3</text>
<text x="32.3" y="83.1" transform="rotate(-90 32.3 83.1)">3</text>
<text x="34.9" y="83.1" transform="rotate(-90 34.9 83.1)">4</text>
<text x="164.8" y="85.9">2</text>
<text x="164.9" y="88.5">1</text>
<text x="169.6" y="84.6">2</text>
<text x="169.6" y="87.2">1</text>
<text x="177.5" y="85.9">2</text>
<text x="177.6" y="88.5">1</text>
<text x="182.3" y="84.6">2</text>
<text x="182.3" y="87.2">1</text>
<text x="32.3" y="95.8" transform="rotate(-90 32.3 95.8)">2</text>
<text x="33.6" y="91" transform="rotate(-90 33.6 91)">-AC</text>
<text x="34.9" y="95.7" transform="rotate(-90 34.9 95.7)">1</text>
<text x="36.1" y="91" transform="rotate(-90 36.1 91)">+AC</text>
<text x="229.4" y="113.1">2</text>
<text x="224.5" y="114.4">2</text>
<text x="224.7" y="116.9">1</text>
<text x="229.4" y="115.7">1</text>
<text x="148" y="124.3" transform="rotate(-90 148 124.3)">19</text>
<text x="18.5" y="129.6">6</text>
<text x="23.4" y="130.9">5</text>
<text x="23.4" y="128.4">6</text>
<text x="41.4" y="129.6">6</text>
<text x="46.3" y="130.9">5</text>
<text x="46.3" y="128.4">6</text>
<text x="131.4" y="130.9">2</text>
<text x="131.6" y="128.4">1</text>
<text x="136.3" y="129.6">XO_N</text>
<text x="151.3" y="129.6">CHIP_EN</text>
<text x="164.5" y="128.4">18</text>
<text x="267.5" y="131.9" transform="rotate(-90 267.5 131.9)">1</text>
<text x="18.5" y="134.7">4</text>
<text x="18.6" y="132.2">5</text>
<text x="18.6" y="137.3">3</text>
<text x="23.4" y="133.5">4</text>
<text x="23.4" y="136">3</text>
<text x="41.4" y="134.7">4</text>
<text x="41.5" y="132.2">5</text>
<text x="41.5" y="137.3">3</text>
<text x="46.3" y="136">3</text>
<text x="46.3" y="133.5">4</text>
<text x="131.4" y="136">4</text>
<text x="131.5" y="133.5">3</text>
<text x="136.3" y="137.3">MGPIO6</text>
<text x="136.3" y="134.7">MGPIO7</text>
<text x="136.3" y="132.2">XO_P</text>
<text x="149" y="137.3">RTC_XO_N</text>
<text x="149.3" y="133" transform="rotate(-90 149.3 133)">GND</text>
<text x="153.7" y="134.7">RF_TX</text>
<text x="164.5" y="136">15</text>
<text x="164.5" y="133.5">16</text>
<text x="18.5" y="139.8">2</text>
<text x="18.7" y="142.4">1</text>
<text x="23.4" y="138.6">2</text>
<text x="23.4" y="141.1">1</text>
<text x="41.4" y="139.8">2</text>
<text x="41.6" y="142.4">1</text>
<text x="46.3" y="141.1">1</text>
<text x="46.3" y="138.6">2</text>
<text x="131.4" y="143.6">7</text>
<text x="131.4" y="141.1">6</text>
<text x="131.5" y="138.6">5</text>
<text x="136.3" y="142.4">SW0</text>
<text x="136.3" y="139.8">MGPIO5</text>
<text x="149.5" y="139.8">RTC_XO_P</text>
<text x="164.5" y="143.6">12</text>
<text x="164.5" y="138.6">14</text>
<text x="267.5" y="142.1" transform="rotate(-90 267.5 142.1)">2</text>
<text x="131.4" y="148.7">9</text>
<text x="131.5" y="146.2">8</text>
<text x="136.3" y="150">GPIO1</text>
<text x="136.3" y="147.4">GPIO0</text>
<text x="136.3" y="144.9">SW1</text>
<text x="152.2" y="144.9">MGPIO4</text>
<text x="154.3" y="150">GPIO2</text>
<text x="154.4" y="147.4">GPIO3</text>
<text x="164.5" y="146.2">11</text>
<text x="164.5" y="148.7">10</text>
<text x="18.3" y="179">4</text>
<text x="23.2" y="177.7">4</text>
<text x="18.3" y="184.1">2</text>
<text x="18.4" y="181.5">3</text>
<text x="23.2" y="180.3">3</text>
<text x="23.2" y="182.8">2</text>
<text x="23.2" y="185.3">1</text>
<text x="43.7" y="184.1">2</text>
<text x="48.6" y="182.8">2</text>
<text x="48.6" y="185.3">1</text>
<text x="69.1" y="184.1">2</text>
<text x="74" y="182.8">2</text>
<text x="74" y="185.3">1</text>
<text x="92" y="184.1">2</text>
<text x="96.9" y="185.3">1</text>
<text x="96.9" y="182.8">2</text>
<text x="114.9" y="184.1">2</text>
<text x="119.8" y="182.8">2</text>
<text x="119.8" y="185.3">1</text>
<text x="140.4" y="184.1">2</text>
<text x="145.2" y="182.8">2</text>
<text x="145.2" y="185.3">1</text>
<text x="18.5" y="186.6">1</text>
<text x="43.9" y="186.6">1</text>
<text x="69.3" y="186.6">1</text>
<text x="92.2" y="186.6">1</text>
<text x="115.1" y="186.6">1</text>
<text x="140.5" y="186.6">1</text>
</g>
<g font-size="2.3" fill="#00f">
<text x="20.1" y="64.3">U1</text>
<text x="43" y="64.3">U2</text>
<text x="12.5" y="99.9">GND</text>
<text x="45.5" y="99.9">Vs</text>
</g>
<g font-size="2.3" fill="#000080">
<text x="142.9" y="89.7">10mH</text>
<text x="142.9" y="84.6">L1</text>
</g>
<g font-size="2.3" fill="#f00">
<text x="164.5" y="130.9">17</text>
<text x="156.1" y="132.2">VCC</text>
<text x="154.2" y="142.4">VDDQ</text>
<text x="164.5" y="141.1">13</text>
</g>
<g font-size="2.3" fill="#1a237d">
<text x="237.5" y="173.1">PolyU</text>
<text x="237.5" y="175.7">CEE</text>
<text x="237.5" y="178.2">Hung Hom, Kowloon</text>
<text x="237.5" y="180.8">Hong Kong</text>
</g>
<g font-size="2.3" fill="#d50000">
<text x="221.8" y="186.6">1</text>
<text x="229.4" y="186.6">1</text>
</g>
<g font-size="2.1" fill="#000080">
<text x="100.5" y="39.7">R2</text>
<text x="237.8" y="37.1">R4</text>
<text x="269.8" y="38.7">QD1</text>
<text x="55.7" y="44">F1</text>
<text x="116.7" y="46.6">T1</text>
<text x="211.3" y="46.3">QP1</text>
<text x="82.7" y="52.4">R1</text>
<text x="101.2" y="53.2">D1</text>
<text x="27.5" y="59.3">SEH/SECE</text>
<text x="221" y="54.2">H1</text>
<text x="239.8" y="55.2">R_l</text>
<text x="143.7" y="60">R3</text>
<text x="239.8" y="65.4">R_s</text>
<text x="101.2" y="76.6">C1</text>
<text x="162.2" y="74">C2</text>
<text x="172.4" y="74">C6</text>
<text x="185.1" y="74">C7</text>
<text x="162.5" y="82.2">Cr</text>
<text x="175.2" y="82.2">Cr1</text>
<text x="37.9" y="87">F2</text>
<text x="207.3" y="88">R6</text>
<text x="237.5" y="89.3">QN1</text>
<text x="265.7" y="88">R7</text>
<text x="150.8" y="90.8">D2</text>
<text x="222.3" y="110.6">Im</text>
<text x="201.9" y="115">C3</text>
<text x="214.6" y="115">C4</text>
<text x="251.8" y="119">R8</text>
<text x="16.3" y="125.9">IOSW</text>
<text x="39.2" y="125.9">UART</text>
<text x="89.8" y="125.9">X1</text>
<text x="252.5" y="135.6">C5</text>
<text x="269.8" y="135.8">RST1</text>
<text x="134.5" y="153.6">IN1</text>
<text x="232.1" y="151.1">E1</text>
<text x="16" y="175.2">Vin</text>
<text x="41.5" y="180.3">IR</text>
<text x="66.9" y="180.3">GND</text>
<text x="89.8" y="180.3">VS</text>
<text x="112.7" y="180.3">Vem</text>
<text x="138.1" y="180.3">Vo-</text>
</g>
</svg>
